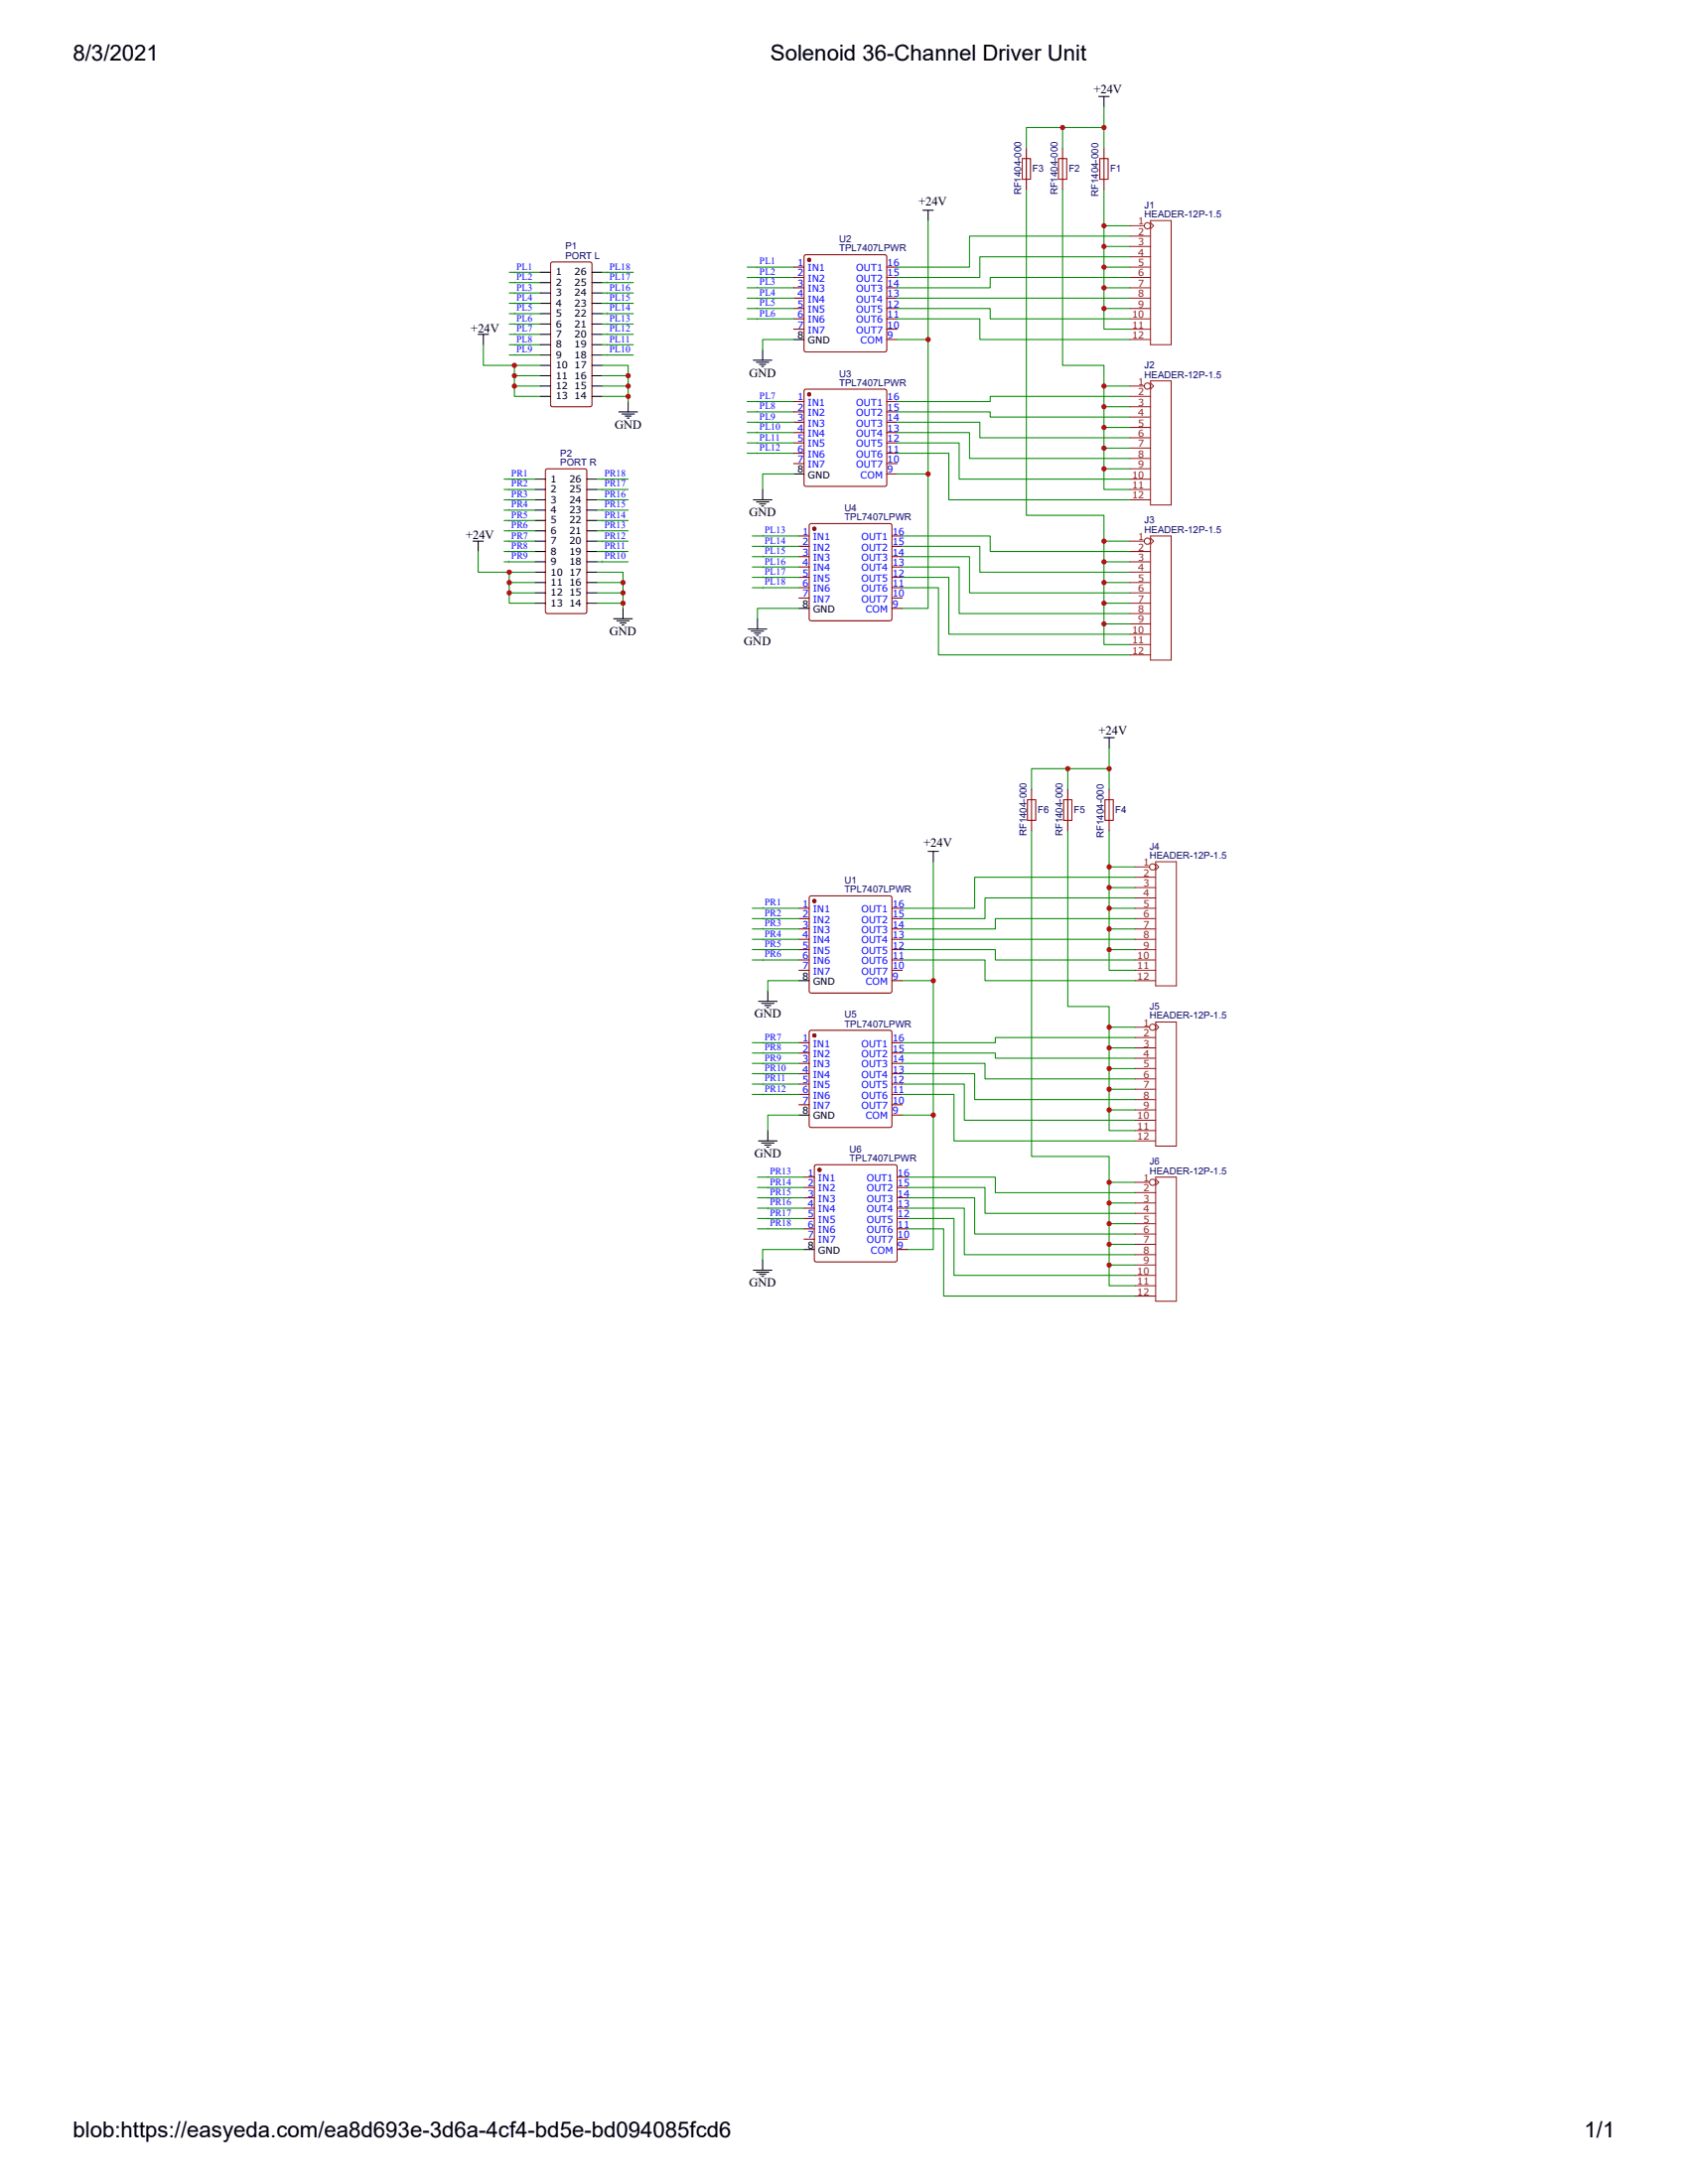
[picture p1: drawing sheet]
<svg xmlns="http://www.w3.org/2000/svg" width="216mm" height="279mm" viewBox="0 0 216 279" stroke-linecap="round" stroke-linejoin="round" font-family="sans-serif">
<path d="M61.2 42.8h1.3M61.8 42.8v1.3M79.2 52.7h2.3M79.6 53h1.5M79.9 53.2h.8M80.2 53.5h.3M80.3 51.4v1.3" fill="none" stroke="#000" stroke-width=".13"/>
<path d="M61.8 44.1v2.6h4v4h3.3" fill="none" stroke="#080" stroke-width=".13"/>
<circle cx="103.5" cy="33.2" r=".2" fill="#800"/>
<g fill="none" stroke="#800" stroke-width=".13">
<path d="M102.9 32.7l.2-.1h10.1l.1 .1 .1 .2v11.9l-.1 .1-.1 .1h-10.1l-.2-.1-.1-.1v-11.9z"/>
<circle cx="103.5" cy="33.2" r=".2"/>
</g>
<circle cx="103.5" cy="33.2" r=".2" fill="#800"/>
<g fill="none" stroke="#800" stroke-width=".13">
<path d="M101.5 34.2h1.3M101.5 35.5h1.3M101.5 36.8h1.3M101.5 38.1h1.3M101.5 39.5h1.3M113.4 34.2h1.3M113.4 35.5h1.3M113.4 36.8h1.3M113.4 38.1h1.3M113.4 39.5h1.3M101.5 40.8h1.3M101.5 42.1h1.3"/>
<path d="M113.4 40.8h1.3M113.4 42.1h1.3M113.4 43.4h1.3"/>
<circle cx="103.5" cy="33.2" r=".2"/>
</g>
<path d="M101.5 43.4h1.3" fill="none" stroke="#000" stroke-width=".13"/>
<circle cx="103.5" cy="50.4" r=".2" fill="#800"/>
<g fill="none" stroke="#800" stroke-width=".13">
<path d="M102.9 49.9l.2-.1h10.1l.1 .1 .1 .2v11.9l-.1 .1-.1 .1h-10.1l-.2-.1-.1-.1v-11.9z"/>
<circle cx="103.5" cy="50.4" r=".2"/>
</g>
<circle cx="103.5" cy="50.4" r=".2" fill="#800"/>
<g fill="none" stroke="#800" stroke-width=".13">
<path d="M101.5 51.4h1.3M101.5 52.7h1.3M101.5 54h1.3M101.5 55.3h1.3M101.5 56.7h1.3M101.5 58h1.3M101.5 59.3h1.3M113.4 51.4h1.3M113.4 52.7h1.3M113.4 54h1.3M113.4 55.3h1.3M113.4 56.7h1.3"/>
<path d="M113.4 58h1.3M113.4 59.3h1.3M113.4 60.6h1.3"/>
<circle cx="103.5" cy="50.4" r=".2"/>
</g>
<path d="M101.5 60.6h1.3" fill="none" stroke="#000" stroke-width=".13"/>
<circle cx="104.2" cy="67.6" r=".2" fill="#800"/>
<g fill="none" stroke="#800" stroke-width=".13">
<path d="M103.6 67.1l.2-.1h10l.2 .1 .1 .1v12l-.1 .1-.2 .1h-10l-.2-.1-.1-.1v-12z"/>
<circle cx="104.2" cy="67.6" r=".2"/>
</g>
<circle cx="104.2" cy="67.6" r=".2" fill="#800"/>
<g fill="none" stroke="#800" stroke-width=".13">
<path d="M131.3 19v5.3M135.9 19v5.3M141.2 19v5.3M70.5 33.6l.2-.1h4.8l.2 .2v18.1l-.1 .2h-4.9l-.3-.1v-18.1zM69.8 60h.2h4.8l.2 .1 .1 18.1-.2 .3h-4.9l-.2-.2v-18.1zM102.2 68.6h1.3M102.2 69.9h1.3M102.2 71.2h1.3M102.2 72.5h1.3M102.2 73.9h1.3M102.2 75.2h1.3M102.2 76.5h1.3"/>
<path d="M114.1 68.6h1.3M114.1 69.9h1.3M114.1 71.2h1.3M114.1 72.5h1.3M114.1 73.9h1.3M114.1 75.2h1.3M114.1 76.5h1.3M114.1 77.8h1.3"/>
<circle cx="104.2" cy="67.6" r=".2"/>
</g>
<g fill="none" stroke="#000" stroke-width=".13">
<path d="M140.5 12.3h1.4M141.2 12.3v1.4M69.1 34.8h1.3M69.1 36.2h1.3M69.1 37.5h1.3M69.1 38.8h1.3M75.7 34.8h1.3M75.7 36.2h1.3M75.7 37.5h1.3M75.7 38.8h1.3M118 26.9h1.4M118.7 26.9v1.3"/>
<path d="M69.1 40.1h1.3M69.1 41.5h1.3M69.1 42.8h1.3M69.1 44.1h1.3M69.1 45.4h1.3M69.1 46.7h1.3M69.1 48.1h1.3M69.1 49.4h1.3M69.1 50.7h1.3M75.7 40.1h1.3M75.7 41.5h1.3M75.7 42.8h1.3"/>
<path d="M75.7 44.1h1.3M75.7 45.4h1.3M75.7 46.7h1.3M75.7 48.1h1.3M75.7 49.4h1.3M75.7 50.7h1.3M96.4 46.1h2.3M96.7 46.3h1.6M97.1 46.6h.8M97.4 46.9h.3M97.5 44.8v1.3M60.5 69.2h1.3"/>
<path d="M61.2 69.2v1.4M68.4 63.9h1.4M68.4 69.2h1.4M68.4 61.3h1.4M68.4 62.6h1.4M68.4 65.3h1.4M68.4 66.6h1.4M68.4 67.9h1.4M68.4 70.6h1.4M68.4 71.9h1.4M68.4 73.2h1.4M68.4 74.5h1.4"/>
<path d="M68.4 75.8h1.4M68.4 77.2h1.4M75.1 63.9h1.3M75.1 69.2h1.3M75.1 61.3h1.3M75.1 62.6h1.3M75.1 65.3h1.3M75.1 66.6h1.3M75.1 67.9h1.3M75.1 70.6h1.3M75.1 71.9h1.3M75.1 73.2h1.3"/>
<path d="M75.1 74.5h1.3M75.1 75.8h1.3M75.1 77.2h1.3M78.5 79.2h2.4M78.9 79.4h1.6M79.3 79.7h.8M79.6 79.9h.2M79.7 77.8v1.4M96.4 63.9h2.3M96.7 64.2h1.6M96.9 79.2v1.3M97.1 64.5h.8"/>
<path d="M97.4 64.7h.3M97.5 62.6v1.3M102.2 77.8h1.3M95.7 80.5h2.4M96.1 80.7h1.6M96.5 81h.8M96.7 81.3h.3"/>
</g>
<g fill="#000">
<path d="M65.8 34.7v.3zM65.7 34.8h.2z"/>
<path d="M65.8 36v.3zM65.7 36.2h.2z"/>
<path d="M65.8 37.4v.2zM65.7 37.5h.2z"/>
<path d="M65.8 38.7v.2zM65.7 38.8h.2z"/>
<path d="M65.8 40v.3zM65.7 40.1h.2z"/>
<path d="M77.7 34.7v.3zM77.6 34.8h.2z"/>
<path d="M77.7 36v.3zM77.6 36.2h.2z"/>
<path d="M77.7 37.4v.2zM77.6 37.5h.2z"/>
<path d="M77.7 38.7v.2zM77.6 38.8h.2z"/>
<path d="M77.7 40v.3zM77.6 40.1h.2z"/>
<path d="M96.9 34v.3zM96.7 34.2h.3z"/>
<path d="M96.9 35.4v.2zM96.7 35.5h.3z"/>
<path d="M96.9 36.7v.3zM96.7 36.8h.3z"/>
<path d="M96.9 38v.3zM96.7 38.1h.3z"/>
<path d="M96.9 39.3v.3zM96.7 39.5h.3z"/>
<path d="M65.8 41.3v.3zM65.7 41.5h.2z"/>
<path d="M65.8 42.6v.3zM65.7 42.8h.2z"/>
<path d="M65.8 44v.2zM65.7 44.1h.2z"/>
<path d="M65.8 45.3v.3zM65.7 45.4h.2z"/>
<path d="M77.7 41.3v.3zM77.6 41.5h.2z"/>
<path d="M77.7 42.6v.3zM77.6 42.8h.2z"/>
<path d="M77.7 44v.2zM77.6 44.1h.2z"/>
<path d="M77.7 45.3v.3zM77.6 45.4h.2z"/>
<path d="M96.9 40.7v.2zM96.7 40.8h.3z"/>
<path d="M96.9 51.2v.3zM96.7 51.4h.3z"/>
<path d="M96.9 52.6v.2zM96.7 52.7h.3z"/>
<path d="M96.9 53.9v.3zM96.7 54h.3z"/>
<path d="M96.9 55.2v.3zM96.7 55.3h.3z"/>
<path d="M96.9 56.5v.3zM96.7 56.7h.3z"/>
<path d="M96.9 57.9v.2zM96.7 58h.3z"/>
<path d="M65.1 61.2v.2zM65 61.3h.3z"/>
<path d="M65.1 62.5v.3zM65 62.6h.3z"/>
<path d="M65.1 63.8v.3zM65 63.9h.3z"/>
<path d="M65.1 65.1v.3zM65 65.3h.3z"/>
<path d="M65.1 66.5v.2zM65 66.6h.3z"/>
<path d="M65.1 67.8v.2zM65 67.9h.3z"/>
<path d="M65.1 69.1v.3zM65 69.2h.3z"/>
<path d="M65.1 70.4v.3zM65 70.6h.3z"/>
<path d="M65.1 71.7v.3zM65 71.9h.3z"/>
<path d="M77 61.2v.2zM76.9 61.3h.3z"/>
<path d="M77 62.5v.3zM76.9 62.6h.3z"/>
<path d="M77 63.8v.3zM76.9 63.9h.3z"/>
<path d="M77 65.1v.3zM76.9 65.3h.3z"/>
<path d="M77 66.5v.2zM76.9 66.6h.3z"/>
<path d="M77 67.8v.2zM76.9 67.9h.3z"/>
<path d="M77 69.1v.3zM76.9 69.2h.3z"/>
<path d="M77 70.4v.3zM76.9 70.6h.3z"/>
<path d="M77 71.7v.3zM76.9 71.9h.3z"/>
<path d="M97.5 68.4v.3zM97.4 68.6h.3z"/>
<path d="M97.5 69.8v.2zM97.4 69.9h.3z"/>
<path d="M97.5 71.1v.2zM97.4 71.2h.3z"/>
<path d="M97.5 72.4v.3zM97.4 72.5h.3z"/>
<path d="M97.5 73.7v.3zM97.4 73.9h.3z"/>
<path d="M97.5 75.1v.2zM97.4 75.2h.3z"/>
</g>
<g fill="none" stroke="#080" stroke-width=".13">
<path d="M135.9 16.3h-4.6v2.7M141.2 16.3h-5.3v2.7M141.2 13.7v5.3M65.1 34.8h4M65.1 36.2h4M65.1 37.5h4M65.1 38.8h4M77 34.8h4M77 36.2h4M77 37.5h4M77 38.8h4M95.6 34.2h5.9"/>
<path d="M95.6 35.5h5.9M95.6 36.8h5.9M95.6 38.1h5.9M95.6 39.5h5.9M114.7 39.5h11.9v1.3h17.9M114.7 38.1h29.8M118.7 28.2v15.2h-4M131.3 24.3v41.6h9.9v16.6h3.3M135.9 24.3v22.4h5.3v15.9h3.3M141.2 24.3v17.8h3.3M141.2 34.2h3.3M141.2 36.8h3.3"/>
<path d="M141.2 39.5h3.3M141.2 28.9h3.3M141.2 31.5h3.3M144.5 30.2h-20.5v4h-9.3M144.5 32.9h-19.2v2.6h-10.6M144.5 35.5h-17.9v1.3h-11.9M65.1 40.1h4M65.1 41.5h4M65.1 42.8h4M65.1 44.1h4M65.1 45.4h4M65.8 46.7h3.3"/>
<path d="M65.8 48.1h3.3M65.8 49.4h3.3M77 46.7h3.3v4.7M77 40.1h4M77 41.5h4M77 42.8h4M77 44.1h4M77 45.4h4M77 48.1h3.3M77 49.4h3.3M77 50.7h3.3M95.6 40.8h5.9"/>
<path d="M95.6 51.4h5.9M95.6 52.7h5.9M95.6 54h5.9M95.6 55.3h5.9M95.6 56.7h5.9M95.6 58h5.9M101.5 43.4h-4v1.4M114.7 40.8h10.6v2.6h19.2M114.7 52.7h11.9v.7h17.9M114.7 54h10.6v2h19.2M114.7 55.3h9.3v3.3h20.5M114.7 56.7h8v4.6h21.8"/>
<path d="M114.7 58h6.7v5.9h23.1M118.7 43.4v17.2h-4M141.2 49.4h3.3M141.2 60h3.3M141.2 57.3h3.3M141.2 54.7h3.3M141.2 52h3.3M144.5 50.7h-17.9v.7h-11.9M61.2 70.6v2.6h3.9v4h3.3M64.5 61.3h3.9M64.5 62.6h3.9M64.5 63.9h3.9"/>
<path d="M64.5 65.3h3.9M64.5 66.6h3.9M64.5 67.9h3.9M64.5 69.2h3.9M64.5 70.6h3.9M64.5 71.9h3.9M65.1 73.2h3.3M65.1 74.5h3.3M65.1 75.8h3.3M76.4 73.2h3.3v4.6M76.4 61.3h3.9M76.4 62.6h3.9"/>
<path d="M76.4 63.9h3.9M76.4 65.3h3.9M76.4 66.6h3.9M76.4 67.9h3.9M76.4 69.2h3.9M76.4 70.6h3.9M76.4 71.9h3.9M76.4 74.5h3.3M76.4 75.8h3.3M76.4 77.2h3.3M96.2 68.6h6M96.2 69.9h6"/>
<path d="M96.2 71.2h6M96.2 72.5h6M96.2 73.9h6M96.2 75.2h6M101.5 60.6h-4v2M102.2 77.8h-5.3v1.4M115.4 68.6h11.2v2h17.9M115.4 69.9h9.9v3.3h19.2M115.4 71.2h8.6v4.6h20.5M115.4 72.5h7.3v6h21.8M115.4 73.9h6v7.2h23.1M115.4 75.2h4.6v8.6h24.5"/>
<path d="M118.7 60.6v17.2h-3.3M141.2 69.2h3.3M141.2 71.9h3.3M141.2 74.5h3.3M141.2 77.2h3.3M141.2 79.8h3.3"/>
</g>
<g fill="none" stroke="#8d2323" stroke-width=".13">
<path d="M144.5 28.9h1.9M144.5 30.2h2.7M144.5 31.5h2.7M144.5 32.9h2.7M144.5 34.2h2.7M144.5 35.5h2.7M144.5 36.8h2.7M144.5 38.1h2.7M144.5 39.5h2.7M147.2 28.5l.3 .4-.3 .4M147.2 28.2h2.6v15.9h-2.6zM144.5 40.8h2.7"/>
<path d="M144.5 42.1h2.7M144.5 43.4h2.7M144.5 49.4h1.9M144.5 50.7h2.7M144.5 52h2.7M144.5 53.4h2.7M144.5 54.7h2.7M144.5 56h2.7M144.5 57.3h2.7M144.5 58.6h2.7M144.5 60h2.7M147.2 49l.3 .4-.3 .4"/>
<path d="M147.2 48.7h2.6v15.9h-2.6zM144.5 61.3h2.7M144.5 62.6h2.7M144.5 63.9h2.7M144.5 69.2h1.9M144.5 70.6h2.7M144.5 71.9h2.7M144.5 73.2h2.7M144.5 74.5h2.7M144.5 75.8h2.7M144.5 77.2h2.7M144.5 78.5h2.7"/>
<path d="M144.5 79.8h2.7M147.2 68.8l.3 .4-.3 .4M147.2 68.6h2.6v15.8h-2.6zM144.5 81.1h2.7M144.5 82.5h2.7M144.5 83.8h2.7"/>
<circle cx="146.8" cy="28.9" r=".4"/>
<circle cx="146.8" cy="49.4" r=".4"/>
<circle cx="146.8" cy="69.2" r=".4"/>
</g>
<path d="M130.7 20.3h1.1v2.6h-1.1zM135.4 20.3h1v2.6h-1zM140.7 20.3h1v2.6h-1z" fill="none" stroke="#a00000" stroke-width=".13"/>
<circle cx="104.2" cy="115.3" r=".2" fill="#800"/>
<g fill="none" stroke="#800" stroke-width=".13">
<path d="M103.6 114.7l.2-.1h10l.2 .1 .1 .2v11.9l-.1 .2h-.2h-10h-.2l-.1-.2v-11.9z"/>
<circle cx="104.2" cy="115.3" r=".2"/>
</g>
<circle cx="104.2" cy="115.3" r=".2" fill="#800"/>
<g fill="none" stroke="#800" stroke-width=".13">
<path d="M102.2 116.2h1.3M102.2 117.5h1.3M102.2 118.8h1.3M114.1 116.2h1.3M114.1 117.5h1.3M114.1 118.8h1.3M102.2 120.2h1.3M102.2 121.5h1.3M102.2 122.8h1.3M102.2 124.1h1.3M114.1 120.2h1.3M114.1 121.5h1.3"/>
<path d="M114.1 122.8h1.3M114.1 124.1h1.3M114.1 125.5h1.3"/>
<circle cx="104.2" cy="115.3" r=".2"/>
</g>
<path d="M102.2 125.5h1.3" fill="none" stroke="#000" stroke-width=".13"/>
<circle cx="104.2" cy="132.5" r=".2" fill="#800"/>
<g fill="none" stroke="#800" stroke-width=".13">
<path d="M103.6 131.9l.2-.1h10l.2 .1 .1 .2v11.9l-.1 .2h-.2h-10h-.2l-.1-.2v-11.9z"/>
<circle cx="104.2" cy="132.5" r=".2"/>
</g>
<circle cx="104.2" cy="132.5" r=".2" fill="#800"/>
<g fill="none" stroke="#800" stroke-width=".13">
<path d="M102.2 133.4h1.3M102.2 134.7h1.3M102.2 136h1.3M102.2 137.4h1.3M102.2 138.7h1.3M114.1 133.4h1.3M114.1 134.7h1.3M114.1 136h1.3M114.1 137.4h1.3M114.1 138.7h1.3M102.2 140h1.3M102.2 141.3h1.3"/>
<path d="M114.1 140h1.3M114.1 141.3h1.3M114.1 142.7h1.3"/>
<circle cx="104.2" cy="132.5" r=".2"/>
</g>
<path d="M102.2 142.7h1.3" fill="none" stroke="#000" stroke-width=".13"/>
<circle cx="104.8" cy="149.7" r=".2" fill="#800"/>
<g fill="none" stroke="#800" stroke-width=".13">
<path d="M104.2 149.1l.2-.1h10.1l.2 .1v.2v11.9v.2h-.2h-10.1h-.2v-.2v-11.9z"/>
<circle cx="104.8" cy="149.7" r=".2"/>
</g>
<circle cx="104.8" cy="149.7" r=".2" fill="#800"/>
<g fill="none" stroke="#800" stroke-width=".13">
<path d="M131.9 101v5.3M136.6 101v5.3M141.9 101v5.3M102.8 150.6h1.4M102.8 151.9h1.4M102.8 153.2h1.4M102.8 154.6h1.4M102.8 155.9h1.4M102.8 157.2h1.4M102.8 158.5h1.4M114.7 150.6h1.4M114.7 151.9h1.4"/>
<path d="M114.7 153.2h1.4M114.7 154.6h1.4M114.7 155.9h1.4M114.7 157.2h1.4M114.7 158.5h1.4M114.7 159.9h1.4"/>
<circle cx="104.8" cy="149.7" r=".2"/>
</g>
<g fill="none" stroke="#000" stroke-width=".13">
<path d="M141.2 94.4h1.3M141.9 94.4v1.3M118.7 108.9h1.3M119.4 108.9v1.3M97 128.1h2.4M97.4 128.4h1.6M97.8 128.6h.8M98.1 128.9h.2M98.2 126.8v1.3M97 146h2.4M97.4 146.2h1.6M97.8 146.5h.8"/>
<path d="M98.1 146.8h.2M98.2 144.6v1.4M102.8 159.9h1.4M96.4 162.5h2.3M96.7 162.8h1.6M97.1 163h.8M97.4 163.3h.3M97.5 161.2v1.3"/>
</g>
<g fill="#000">
<path d="M97.5 116.1v.2zM97.4 116.2h.3z"/>
<path d="M97.5 117.4v.3zM97.4 117.5h.3z"/>
<path d="M97.5 118.7v.3zM97.4 118.8h.3z"/>
<path d="M97.5 120v.3zM97.4 120.2h.3z"/>
<path d="M97.5 121.4v.2zM97.4 121.5h.3z"/>
<path d="M97.5 122.7v.2zM97.4 122.8h.3z"/>
<path d="M97.5 133.3v.2zM97.4 133.4h.3z"/>
<path d="M97.5 134.6v.2zM97.4 134.7h.3z"/>
<path d="M97.5 135.9v.3zM97.4 136h.3z"/>
<path d="M97.5 137.2v.3zM97.4 137.4h.3z"/>
<path d="M97.5 138.6v.2zM97.4 138.7h.3z"/>
<path d="M97.5 139.9v.2zM97.4 140h.3z"/>
<path d="M98.2 150.5v.2zM98.1 150.6h.2z"/>
<path d="M98.2 151.8v.2zM98.1 151.9h.2z"/>
<path d="M98.2 153.1v.3zM98.1 153.2h.2z"/>
<path d="M98.2 154.4v.3zM98.1 154.6h.2z"/>
<path d="M98.2 155.8v.2zM98.1 155.9h.2z"/>
<path d="M98.2 157.1v.2zM98.1 157.2h.2z"/>
</g>
<g fill="none" stroke="#080" stroke-width=".13">
<path d="M136.6 98.3h-4.7v2.7M141.9 98.3h-5.3v2.7M141.9 95.7v5.3M96.2 116.2h6M96.2 117.5h6M96.2 118.8h6M119.4 110.2v15.3h-4M131.9 106.3v41.6h10v16.6h3.3M136.6 106.3v22.5h5.3v15.8h3.3M141.9 106.3v17.8h3.3M141.9 116.2h3.3M141.9 118.8h3.3"/>
<path d="M141.9 110.9h3.3M141.9 113.6h3.3M145.2 112.2h-20.5v4h-9.3M145.2 114.9h-19.2v2.6h-10.6M145.2 117.5h-17.9v1.3h-11.9M96.2 120.2h6M96.2 121.5h6M96.2 122.8h6M96.2 133.4h6M96.2 134.7h6M96.2 136h6M96.2 137.4h6"/>
<path d="M96.2 138.7h6M102.2 125.5h-4v1.3M115.4 121.5h11.9v1.3h17.9M115.4 122.8h10.6v2.7h19.2M115.4 134.7h11.9v.7h17.9M115.4 136h10.6v2h19.2M115.4 137.4h9.3v3.3h20.5M115.4 138.7h7.9v4.6h21.9M115.4 120.2h29.8M119.4 125.5v17.2h-4M141.9 121.5h3.3M141.9 139.3h3.3"/>
<path d="M141.9 136.7h3.3M141.9 134.1h3.3M141.9 131.4h3.3M145.2 132.7h-17.9v.7h-11.9M96.2 140h6M96.9 150.6h5.9M96.9 151.9h5.9M96.9 153.2h5.9M96.9 154.6h5.9M96.9 155.9h5.9M96.9 157.2h5.9M102.2 142.7h-4v1.9"/>
<path d="M102.8 159.9h-5.3v1.3M115.4 140h6.6v6h23.2M116.1 150.6h11.2v2h17.9M116.1 151.9h9.9v3.3h19.2M116.1 153.2h8.6v4.7h20.5M116.1 154.6h7.2v5.9h21.9M116.1 155.9h5.9v7.3h23.2M116.1 157.2h4.6v8.6h24.5M119.4 142.7v17.2h-3.3M141.9 159.2h3.3M141.9 156.5h3.3M141.9 153.9h3.3"/>
<path d="M141.9 151.3h3.3M141.9 142h3.3M141.9 161.8h3.3"/>
</g>
<g fill="none" stroke="#8d2323" stroke-width=".13">
<path d="M145.2 110.9h1.8M145.2 112.2h2.6M145.2 113.6h2.6M145.2 114.9h2.6M145.2 116.2h2.6M145.2 117.5h2.6M145.2 118.8h2.6M147.8 110.5l.4 .4-.4 .4M147.8 110.2h2.7v15.9h-2.7zM145.2 120.2h2.6M145.2 121.5h2.6M145.2 122.8h2.6"/>
<path d="M145.2 124.1h2.6M145.2 125.5h2.6M145.2 131.4h1.8M145.2 132.7h2.6M145.2 134.1h2.6M145.2 135.4h2.6M145.2 136.7h2.6M145.2 138h2.6M145.2 139.3h2.6M147.8 131l.4 .4-.4 .4M147.8 130.7h2.7v15.9h-2.7zM145.2 140.7h2.6"/>
<path d="M145.2 142h2.6M145.2 143.3h2.6M145.2 144.6h2.6M145.2 146h2.6M145.2 151.3h1.8M145.2 152.6h2.6M145.2 153.9h2.6M145.2 155.2h2.6M145.2 156.5h2.6M145.2 157.9h2.6M145.2 159.2h2.6M147.8 150.9l.4 .4-.4 .4"/>
<path d="M147.8 150.6h2.7v15.9h-2.7zM145.2 160.5h2.6M145.2 161.8h2.6M145.2 163.2h2.6M145.2 164.5h2.6M145.2 165.8h2.6"/>
<circle cx="147.4" cy="110.9" r=".4"/>
<circle cx="147.4" cy="131.4" r=".4"/>
<circle cx="147.4" cy="151.3" r=".4"/>
</g>
<path d="M131.4 102.3h1.1v2.7h-1.1zM136 102.3h1.1v2.7h-1.1zM141.3 102.3h1.1v2.7h-1.1z" fill="none" stroke="#a00000" stroke-width=".13"/>
<g fill="#c00">
<circle cx="141.9" cy="151.3" r=".33"/>
<circle cx="141.9" cy="153.9" r=".33"/>
<circle cx="141.9" cy="156.5" r=".33"/>
<circle cx="141.9" cy="159.2" r=".33"/>
<circle cx="141.9" cy="161.8" r=".33"/>
<circle cx="141.9" cy="131.4" r=".33"/>
<circle cx="141.9" cy="134.1" r=".33"/>
<circle cx="141.9" cy="136.7" r=".33"/>
<circle cx="141.9" cy="139.3" r=".33"/>
<circle cx="141.9" cy="142" r=".33"/>
<circle cx="141.9" cy="98.3" r=".33"/>
<circle cx="119.4" cy="125.5" r=".33"/>
<circle cx="119.4" cy="142.7" r=".33"/>
<circle cx="141.9" cy="110.9" r=".33"/>
<circle cx="141.9" cy="113.6" r=".33"/>
<circle cx="141.9" cy="116.2" r=".33"/>
<circle cx="141.9" cy="118.8" r=".33"/>
<circle cx="141.9" cy="121.5" r=".33"/>
<circle cx="136.6" cy="98.3" r=".33"/>
<circle cx="135.9" cy="16.3" r=".33"/>
<circle cx="141.2" cy="39.5" r=".33"/>
<circle cx="141.2" cy="36.8" r=".33"/>
<circle cx="141.2" cy="34.2" r=".33"/>
<circle cx="141.2" cy="31.5" r=".33"/>
<circle cx="141.2" cy="28.9" r=".33"/>
<circle cx="79.7" cy="77.2" r=".33"/>
<circle cx="79.7" cy="74.5" r=".33"/>
<circle cx="65.1" cy="75.8" r=".33"/>
<circle cx="65.1" cy="73.2" r=".33"/>
<circle cx="65.1" cy="74.5" r=".33"/>
<circle cx="79.7" cy="75.8" r=".33"/>
<circle cx="80.3" cy="49.4" r=".33"/>
<circle cx="65.8" cy="48.1" r=".33"/>
<circle cx="118.7" cy="60.6" r=".33"/>
<circle cx="118.7" cy="43.4" r=".33"/>
<circle cx="65.8" cy="46.7" r=".33"/>
<circle cx="65.8" cy="49.4" r=".33"/>
<circle cx="80.3" cy="48.1" r=".33"/>
<circle cx="80.3" cy="50.7" r=".33"/>
<circle cx="141.2" cy="16.3" r=".33"/>
<circle cx="141.2" cy="60" r=".33"/>
<circle cx="141.2" cy="57.3" r=".33"/>
<circle cx="141.2" cy="54.7" r=".33"/>
<circle cx="141.2" cy="52" r=".33"/>
<circle cx="141.2" cy="49.4" r=".33"/>
<circle cx="141.2" cy="79.8" r=".33"/>
<circle cx="141.2" cy="77.2" r=".33"/>
<circle cx="141.2" cy="74.5" r=".33"/>
<circle cx="141.2" cy="71.9" r=".33"/>
<circle cx="141.2" cy="69.2" r=".33"/>
</g>
<g font-size="2.8">
<text x="9.3" y="7.8">8/3/2021</text>
<text x="98.5" y="7.8">Solenoid 36-Channel Driver Unit</text>
<text x="9.3" y="273.4">blob:https://easyeda.com/ea8d693e-3d6a-4cf4-bd5e-bd094085fcd6</text>
<text x="202.6" y="273.4">1/1</text>
</g>
<g font-size="1.6">
<text x="139.9" y="11.9">+24V</text>
<text x="117.5" y="26.3">+24V</text>
<text x="60.2" y="42.5">+24V</text>
<text x="95.8" y="48.2">GND</text>
<text x="78.6" y="54.8">GND</text>
<text x="59.6" y="69">+24V</text>
<text x="95.8" y="66.1">GND</text>
<text x="78" y="81.3">GND</text>
<text x="95.2" y="82.6">GND</text>
<text x="140.5" y="93.9">+24V</text>
<text x="118.1" y="108.4">+24V</text>
<text x="96.5" y="130.2">GND</text>
<text x="96.5" y="148.1">GND</text>
<text x="95.8" y="164.6">GND</text>
</g>
<g font-size="1.2" fill="#000080">
<text x="132.1" y="22">F3</text>
<text x="136.7" y="22">F2</text>
<text x="142" y="22">F1</text>
<text x="130.6" y="25" transform="rotate(-90 130.6 25)">RF1404-000</text>
<text x="135.3" y="25" transform="rotate(-90 135.3 25)">RF1404-000</text>
<text x="140.5" y="25.2" transform="rotate(-90 140.5 25.2)">RF1404-000</text>
<text x="146.4" y="27.8">HEADER-12P-1.5</text>
<text x="146.4" y="26.6">J1</text>
<text x="72.3" y="33.1">PORT L</text>
<text x="72.3" y="31.9">P1</text>
<text x="107.3" y="32.2">TPL7407LPWR</text>
<text x="107.3" y="31">U2</text>
<text x="146.4" y="47.1">J2</text>
<text x="107.3" y="49.4">TPL7407LPWR</text>
<text x="107.3" y="48.2">U3</text>
<text x="146.4" y="48.3">HEADER-12P-1.5</text>
<text x="71.7" y="59.6">PORT R</text>
<text x="71.7" y="58.4">P2</text>
<text x="108" y="65.4">U4</text>
<text x="108" y="66.6">TPL7407LPWR</text>
<text x="146.4" y="68.2">HEADER-12P-1.5</text>
<text x="146.4" y="67">J3</text>
<text x="131.3" y="107" transform="rotate(-90 131.3 107)">RF1404-000</text>
<text x="132.7" y="104.1">F6</text>
<text x="135.9" y="107" transform="rotate(-90 135.9 107)">RF1404-000</text>
<text x="137.4" y="104.1">F5</text>
<text x="141.1" y="107.2" transform="rotate(-90 141.1 107.2)">RF1404-000</text>
<text x="142.7" y="104.1">F4</text>
<text x="108" y="113">U1</text>
<text x="147" y="109.8">HEADER-12P-1.5</text>
<text x="147" y="108.7">J4</text>
<text x="108" y="114.2">TPL7407LPWR</text>
<text x="108" y="131.4">TPL7407LPWR</text>
<text x="108" y="130.2">U5</text>
<text x="147" y="130.4">HEADER-12P-1.5</text>
<text x="147" y="129.2">J5</text>
<text x="108.7" y="148.6">TPL7407LPWR</text>
<text x="108.7" y="147.4">U6</text>
<text x="147" y="149">J6</text>
<text x="147" y="150.2">HEADER-12P-1.5</text>
</g>
<g font-size="1.2" fill="#8d2323">
<text x="145.6" y="28.8">1</text>
<text x="145.6" y="30.1">2</text>
<text x="145.6" y="31.4">3</text>
<text x="145.6" y="32.7">4</text>
<text x="145.6" y="34">5</text>
<text x="145.6" y="35.4">6</text>
<text x="144.8" y="40.7">10</text>
<text x="144.8" y="42">11</text>
<text x="145.6" y="36.7">7</text>
<text x="145.6" y="38">8</text>
<text x="145.6" y="39.3">9</text>
<text x="144.8" y="43.3">12</text>
<text x="145.6" y="49.3">1</text>
<text x="145.6" y="50.6">2</text>
<text x="145.6" y="51.9">3</text>
<text x="145.6" y="53.2">4</text>
<text x="145.6" y="54.5">5</text>
<text x="145.6" y="55.9">6</text>
<text x="145.6" y="57.2">7</text>
<text x="145.6" y="58.5">8</text>
<text x="145.6" y="59.8">9</text>
<text x="144.8" y="61.2">10</text>
<text x="144.8" y="62.5">11</text>
<text x="144.8" y="63.8">12</text>
<text x="145.6" y="69.1">1</text>
<text x="145.6" y="70.4">2</text>
<text x="145.6" y="71.7">3</text>
<text x="145.6" y="73.1">4</text>
<text x="145.6" y="74.4">5</text>
<text x="145.6" y="75.7">6</text>
<text x="145.6" y="77">7</text>
<text x="144.8" y="81">10</text>
<text x="144.8" y="82.3">11</text>
<text x="144.8" y="83.7">12</text>
<text x="145.6" y="78.4">8</text>
<text x="145.6" y="79.7">9</text>
<text x="146.2" y="110.8">1</text>
<text x="146.2" y="112.1">2</text>
<text x="146.2" y="113.4">3</text>
<text x="146.2" y="114.7">4</text>
<text x="146.2" y="116.1">5</text>
<text x="146.2" y="117.4">6</text>
<text x="146.2" y="118.7">7</text>
<text x="145.5" y="122.7">10</text>
<text x="145.5" y="124">11</text>
<text x="145.5" y="125.3">12</text>
<text x="146.2" y="120">8</text>
<text x="146.2" y="121.4">9</text>
<text x="146.2" y="131.3">1</text>
<text x="146.2" y="132.6">2</text>
<text x="146.2" y="133.9">3</text>
<text x="146.2" y="135.2">4</text>
<text x="146.2" y="136.6">5</text>
<text x="146.2" y="137.9">6</text>
<text x="145.5" y="143.2">10</text>
<text x="146.2" y="139.2">7</text>
<text x="146.2" y="140.5">8</text>
<text x="146.2" y="141.9">9</text>
<text x="145.5" y="144.5">11</text>
<text x="145.5" y="145.8">12</text>
<text x="146.2" y="151.1">1</text>
<text x="146.2" y="152.4">2</text>
<text x="146.2" y="153.8">3</text>
<text x="146.2" y="155.1">4</text>
<text x="146.2" y="156.4">5</text>
<text x="146.2" y="157.7">6</text>
<text x="146.2" y="159.1">7</text>
<text x="146.2" y="160.4">8</text>
<text x="146.2" y="161.7">9</text>
<text x="145.5" y="163">10</text>
<text x="145.5" y="164.4">11</text>
<text x="145.5" y="165.7">12</text>
</g>
<g font-size="1.2" fill="#00f">
<text x="66.1" y="34.5">PL1</text>
<text x="66.1" y="35.8">PL2</text>
<text x="78" y="34.5">PL18</text>
<text x="78" y="35.8">PL17</text>
<text x="97.1" y="33.8">PL1</text>
<text x="97.1" y="35.2">PL2</text>
<text x="102" y="34">1</text>
<text x="102" y="35.4">2</text>
<text x="103.3" y="34.7">IN1</text>
<text x="109.5" y="34.7">OUT1</text>
<text x="113.5" y="35.4">15</text>
<text x="113.5" y="34">16</text>
<text x="66.1" y="37.2">PL3</text>
<text x="66.1" y="38.5">PL4</text>
<text x="66.1" y="39.8">PL5</text>
<text x="66.1" y="41.1">PL6</text>
<text x="78" y="37.2">PL16</text>
<text x="78" y="38.5">PL15</text>
<text x="78" y="39.8">PL14</text>
<text x="78" y="41.1">PL13</text>
<text x="97.1" y="36.5">PL3</text>
<text x="97.1" y="37.8">PL4</text>
<text x="97.1" y="39.1">PL5</text>
<text x="97.1" y="40.5">PL6</text>
<text x="102" y="36.7">3</text>
<text x="102" y="38">4</text>
<text x="102" y="39.3">5</text>
<text x="102" y="40.7">6</text>
<text x="102" y="42">7</text>
<text x="103.3" y="36">IN2</text>
<text x="103.3" y="37.4">IN3</text>
<text x="103.3" y="38.7">IN4</text>
<text x="103.3" y="40">IN5</text>
<text x="103.3" y="41.3">IN6</text>
<text x="109.5" y="41.3">OUT6</text>
<text x="109.5" y="40">OUT5</text>
<text x="109.5" y="38.7">OUT4</text>
<text x="109.5" y="37.4">OUT3</text>
<text x="109.5" y="36">OUT2</text>
<text x="113.5" y="42">10</text>
<text x="113.5" y="40.7">11</text>
<text x="113.5" y="39.3">12</text>
<text x="113.5" y="38">13</text>
<text x="113.5" y="36.7">14</text>
<text x="66.1" y="42.4">PL7</text>
<text x="66.1" y="43.8">PL8</text>
<text x="66.1" y="45.1">PL9</text>
<text x="78" y="42.4">PL12</text>
<text x="78" y="43.8">PL11</text>
<text x="78" y="45.1">PL10</text>
<text x="103.3" y="42.6">IN7</text>
<text x="109.5" y="42.6">OUT7</text>
<text x="110.1" y="44">COM</text>
<text x="113.5" y="43.3">9</text>
<text x="97.1" y="51">PL7</text>
<text x="97.1" y="52.4">PL8</text>
<text x="97.1" y="53.7">PL9</text>
<text x="102" y="51.2">1</text>
<text x="102" y="52.6">2</text>
<text x="102" y="53.9">3</text>
<text x="103.3" y="51.9">IN1</text>
<text x="103.3" y="53.2">IN2</text>
<text x="109.5" y="53.2">OUT2</text>
<text x="109.5" y="51.9">OUT1</text>
<text x="113.5" y="53.9">14</text>
<text x="113.5" y="52.6">15</text>
<text x="113.5" y="51.2">16</text>
<text x="97.1" y="55">PL10</text>
<text x="97.1" y="56.3">PL11</text>
<text x="97.1" y="57.7">PL12</text>
<text x="102" y="55.2">4</text>
<text x="102" y="56.5">5</text>
<text x="102" y="57.9">6</text>
<text x="102" y="59.2">7</text>
<text x="103.3" y="54.5">IN3</text>
<text x="103.3" y="55.9">IN4</text>
<text x="103.3" y="57.2">IN5</text>
<text x="103.3" y="58.5">IN6</text>
<text x="103.3" y="59.8">IN7</text>
<text x="109.5" y="59.8">OUT7</text>
<text x="109.5" y="58.5">OUT6</text>
<text x="109.5" y="57.2">OUT5</text>
<text x="109.5" y="55.9">OUT4</text>
<text x="109.5" y="54.5">OUT3</text>
<text x="113.5" y="59.2">10</text>
<text x="113.5" y="57.9">11</text>
<text x="113.5" y="56.5">12</text>
<text x="113.5" y="55.2">13</text>
<text x="65.4" y="61">PR1</text>
<text x="65.4" y="62.3">PR2</text>
<text x="65.4" y="63.6">PR3</text>
<text x="65.4" y="64.9">PR4</text>
<text x="77.3" y="61">PR18</text>
<text x="77.3" y="62.3">PR17</text>
<text x="77.3" y="63.6">PR16</text>
<text x="77.3" y="64.9">PR15</text>
<text x="110.1" y="61.2">COM</text>
<text x="113.5" y="60.5">9</text>
<text x="65.4" y="66.3">PR5</text>
<text x="65.4" y="67.6">PR6</text>
<text x="65.4" y="68.9">PR7</text>
<text x="65.4" y="70.2">PR8</text>
<text x="65.4" y="71.5">PR9</text>
<text x="77.3" y="66.3">PR14</text>
<text x="77.3" y="67.6">PR13</text>
<text x="77.3" y="68.9">PR12</text>
<text x="77.3" y="70.2">PR11</text>
<text x="77.3" y="71.5">PR10</text>
<text x="97.8" y="68.2">PL13</text>
<text x="97.8" y="69.6">PL14</text>
<text x="97.8" y="70.9">PL15</text>
<text x="102.6" y="68.4">1</text>
<text x="102.6" y="69.8">2</text>
<text x="102.6" y="71.1">3</text>
<text x="104" y="69.1">IN1</text>
<text x="104" y="70.4">IN2</text>
<text x="104" y="71.7">IN3</text>
<text x="110.2" y="71.7">OUT3</text>
<text x="110.2" y="70.4">OUT2</text>
<text x="110.2" y="69.1">OUT1</text>
<text x="114.1" y="71.1">14</text>
<text x="114.1" y="69.8">15</text>
<text x="114.1" y="68.4">16</text>
<text x="97.8" y="72.2">PL16</text>
<text x="97.8" y="73.5">PL17</text>
<text x="97.8" y="74.9">PL18</text>
<text x="102.6" y="72.4">4</text>
<text x="102.6" y="73.7">5</text>
<text x="102.6" y="75.1">6</text>
<text x="102.6" y="76.4">7</text>
<text x="104" y="73.1">IN4</text>
<text x="104" y="74.4">IN5</text>
<text x="104" y="75.7">IN6</text>
<text x="104" y="77">IN7</text>
<text x="110.2" y="77">OUT7</text>
<text x="110.2" y="75.7">OUT6</text>
<text x="110.2" y="74.4">OUT5</text>
<text x="110.2" y="73.1">OUT4</text>
<text x="114.1" y="77.7">9</text>
<text x="114.1" y="76.4">10</text>
<text x="114.1" y="75.1">11</text>
<text x="114.1" y="73.7">12</text>
<text x="114.1" y="72.4">13</text>
<text x="110.7" y="78.4">COM</text>
<text x="97.8" y="115.9">PR1</text>
<text x="97.8" y="117.2">PR2</text>
<text x="97.8" y="118.5">PR3</text>
<text x="97.8" y="119.8">PR4</text>
<text x="102.6" y="116.1">1</text>
<text x="102.6" y="117.4">2</text>
<text x="102.6" y="118.7">3</text>
<text x="104" y="116.7">IN1</text>
<text x="104" y="118">IN2</text>
<text x="104" y="119.4">IN3</text>
<text x="110.2" y="119.4">OUT3</text>
<text x="110.2" y="118">OUT2</text>
<text x="110.2" y="116.7">OUT1</text>
<text x="114.1" y="118.7">14</text>
<text x="114.1" y="117.4">15</text>
<text x="114.1" y="116.1">16</text>
<text x="97.8" y="121.2">PR5</text>
<text x="97.8" y="122.5">PR6</text>
<text x="102.6" y="120">4</text>
<text x="102.6" y="121.4">5</text>
<text x="102.6" y="122.7">6</text>
<text x="102.6" y="124">7</text>
<text x="104" y="120.7">IN4</text>
<text x="104" y="122">IN5</text>
<text x="104" y="123.3">IN6</text>
<text x="104" y="124.7">IN7</text>
<text x="110.2" y="124.7">OUT7</text>
<text x="110.2" y="123.3">OUT6</text>
<text x="110.2" y="122">OUT5</text>
<text x="110.2" y="120.7">OUT4</text>
<text x="110.7" y="126">COM</text>
<text x="114.1" y="125.3">9</text>
<text x="114.1" y="124">10</text>
<text x="114.1" y="122.7">11</text>
<text x="114.1" y="121.4">12</text>
<text x="114.1" y="120">13</text>
<text x="97.8" y="133.1">PR7</text>
<text x="97.8" y="134.4">PR8</text>
<text x="97.8" y="135.7">PR9</text>
<text x="97.8" y="137">PR10</text>
<text x="102.6" y="133.3">1</text>
<text x="102.6" y="134.6">2</text>
<text x="102.6" y="135.9">3</text>
<text x="102.6" y="137.2">4</text>
<text x="104" y="133.9">IN1</text>
<text x="104" y="135.2">IN2</text>
<text x="104" y="136.6">IN3</text>
<text x="104" y="137.9">IN4</text>
<text x="110.2" y="137.9">OUT4</text>
<text x="110.2" y="136.6">OUT3</text>
<text x="110.2" y="135.2">OUT2</text>
<text x="110.2" y="133.9">OUT1</text>
<text x="114.1" y="137.2">13</text>
<text x="114.1" y="135.9">14</text>
<text x="114.1" y="134.6">15</text>
<text x="114.1" y="133.3">16</text>
<text x="97.8" y="138.4">PR11</text>
<text x="97.8" y="139.7">PR12</text>
<text x="102.6" y="138.6">5</text>
<text x="102.6" y="139.9">6</text>
<text x="102.6" y="141.2">7</text>
<text x="104" y="139.2">IN5</text>
<text x="104" y="140.5">IN6</text>
<text x="104" y="141.9">IN7</text>
<text x="110.2" y="141.9">OUT7</text>
<text x="110.2" y="140.5">OUT6</text>
<text x="110.2" y="139.2">OUT5</text>
<text x="110.7" y="143.2">COM</text>
<text x="114.1" y="142.5">9</text>
<text x="114.1" y="141.2">10</text>
<text x="114.1" y="139.9">11</text>
<text x="114.1" y="138.6">12</text>
<text x="98.5" y="150.3">PR13</text>
<text x="98.5" y="151.6">PR14</text>
<text x="98.5" y="152.9">PR15</text>
<text x="98.5" y="154.2">PR16</text>
<text x="98.5" y="155.6">PR17</text>
<text x="103.3" y="150.5">1</text>
<text x="103.3" y="151.8">2</text>
<text x="103.3" y="153.1">3</text>
<text x="103.3" y="154.4">4</text>
<text x="103.3" y="155.8">5</text>
<text x="104.6" y="151.1">IN1</text>
<text x="104.6" y="152.4">IN2</text>
<text x="104.6" y="153.8">IN3</text>
<text x="104.6" y="155.1">IN4</text>
<text x="110.8" y="155.1">OUT4</text>
<text x="110.8" y="153.8">OUT3</text>
<text x="110.8" y="152.4">OUT2</text>
<text x="110.8" y="151.1">OUT1</text>
<text x="114.8" y="155.8">12</text>
<text x="114.8" y="154.4">13</text>
<text x="114.8" y="153.1">14</text>
<text x="114.8" y="151.8">15</text>
<text x="114.8" y="150.5">16</text>
<text x="98.5" y="156.9">PR18</text>
<text x="103.3" y="157.1">6</text>
<text x="103.3" y="158.4">7</text>
<text x="104.6" y="156.4">IN5</text>
<text x="104.6" y="157.7">IN6</text>
<text x="104.6" y="159.1">IN7</text>
<text x="110.8" y="159.1">OUT7</text>
<text x="110.8" y="157.7">OUT6</text>
<text x="110.8" y="156.4">OUT5</text>
<text x="111.4" y="160.4">COM</text>
<text x="114.8" y="159.7">9</text>
<text x="114.8" y="158.4">10</text>
<text x="114.8" y="157.1">11</text>
</g>
<g font-size="1.2">
<text x="71.1" y="35.2">1</text>
<text x="73.5" y="35.2">26</text>
<text x="71.1" y="36.6">2</text>
<text x="71.1" y="37.9">3</text>
<text x="71.1" y="39.2">4</text>
<text x="71.1" y="40.5">5</text>
<text x="71.1" y="41.8">6</text>
<text x="73.5" y="36.6">25</text>
<text x="73.5" y="37.9">24</text>
<text x="73.5" y="39.2">23</text>
<text x="73.5" y="40.5">22</text>
<text x="73.5" y="41.8">21</text>
<text x="71.1" y="43.2">7</text>
<text x="71.1" y="44.5">8</text>
<text x="71.1" y="45.8">9</text>
<text x="71.1" y="47.1">10</text>
<text x="73.5" y="43.2">20</text>
<text x="73.5" y="44.5">19</text>
<text x="73.5" y="45.8">18</text>
<text x="73.5" y="47.1">17</text>
<text x="102" y="43.3">8</text>
<text x="103.3" y="44">GND</text>
<text x="71.1" y="48.5">11</text>
<text x="71.1" y="49.8">12</text>
<text x="71.1" y="51.1">13</text>
<text x="73.5" y="48.5">16</text>
<text x="73.5" y="49.8">15</text>
<text x="73.5" y="51.1">14</text>
<text x="70.4" y="61.7">1</text>
<text x="70.4" y="63">2</text>
<text x="70.4" y="64.3">3</text>
<text x="70.4" y="65.7">4</text>
<text x="72.8" y="61.7">26</text>
<text x="72.8" y="63">25</text>
<text x="72.8" y="64.3">24</text>
<text x="72.8" y="65.7">23</text>
<text x="102" y="60.5">8</text>
<text x="103.3" y="61.2">GND</text>
<text x="70.4" y="67">5</text>
<text x="70.4" y="68.3">6</text>
<text x="70.4" y="69.6">7</text>
<text x="70.4" y="71">8</text>
<text x="72.8" y="67">22</text>
<text x="72.8" y="68.3">21</text>
<text x="72.8" y="69.6">20</text>
<text x="72.8" y="71">19</text>
<text x="70.4" y="72.3">9</text>
<text x="70.4" y="73.6">10</text>
<text x="70.4" y="74.9">11</text>
<text x="70.4" y="76.2">12</text>
<text x="70.4" y="77.6">13</text>
<text x="72.8" y="72.3">18</text>
<text x="72.8" y="73.6">17</text>
<text x="72.8" y="74.9">16</text>
<text x="72.8" y="76.2">15</text>
<text x="72.8" y="77.6">14</text>
<text x="102.6" y="77.7">8</text>
<text x="104" y="78.4">GND</text>
<text x="102.6" y="125.3">8</text>
<text x="104" y="126">GND</text>
<text x="102.6" y="142.5">8</text>
<text x="104" y="143.2">GND</text>
<text x="103.3" y="159.7">8</text>
<text x="104.6" y="160.4">GND</text>
</g>
</svg>
